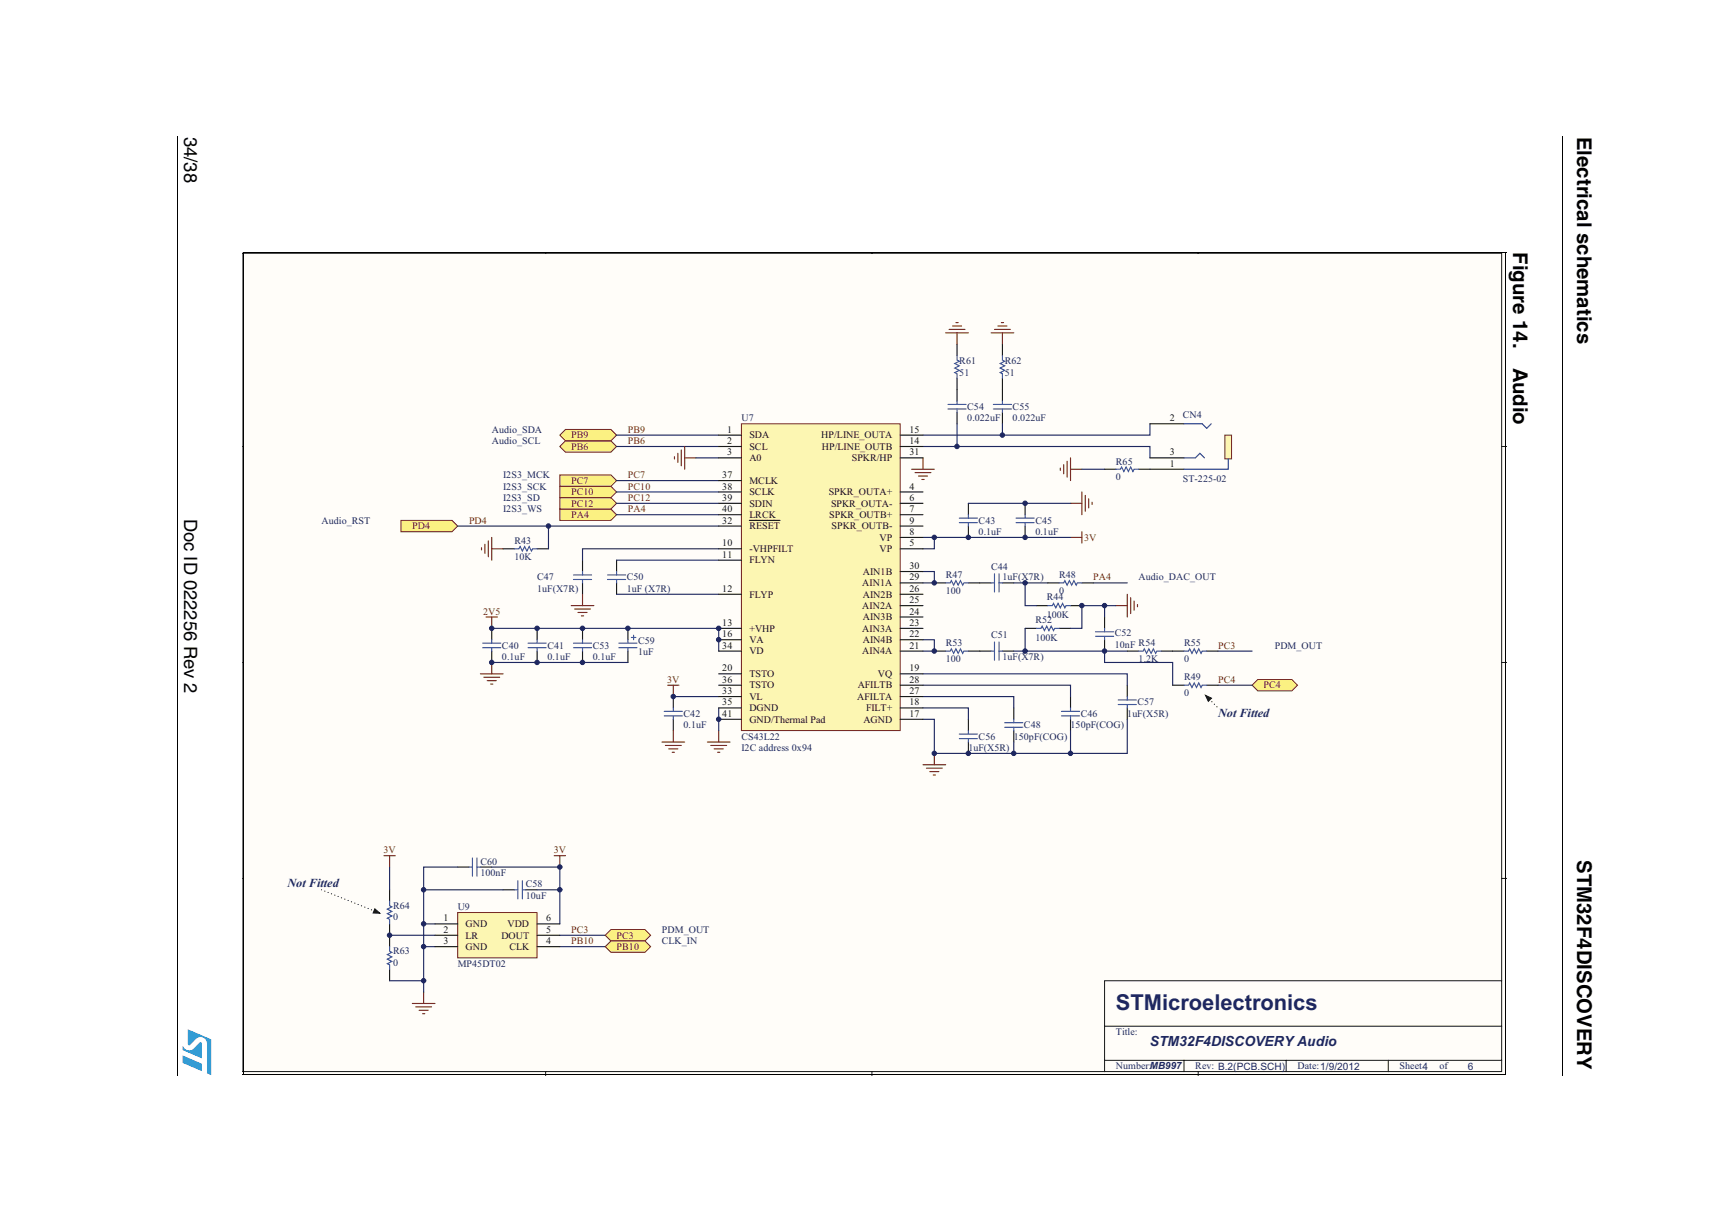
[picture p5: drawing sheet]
<svg xmlns="http://www.w3.org/2000/svg" width="297mm" height="210mm" viewBox="0 0 297 210" stroke-linecap="round" stroke-linejoin="round" font-family="sans-serif">
<g fill="#009ad9">
<path d="M31.6 182.8l3.4 1.4v1.3l-3.4-1.4z"/>
<path d="M32.5 178.3l4.1 1.7v6.2l-.7-.3v-5.2a1.13 1.13 0 0 0-.8-1 1.13 1.13 0 0 0-1.2 .3l-1 1-.3-.1z"/>
<path d="M31.7 181.2a1.18 1.18 0 0 0 1.8 .4l1.1-1.1 .3 .1 .1 2.7-3.4-1.4z"/>
</g>
<path d="M30.6 23.6l.2 .1zM270.6 23.6l.2 .1z" fill="#000"/>
<path d="M30.7 23.7v162.6M270.7 23.7v162.6" fill="none" stroke="#000" stroke-width=".17"/>
<path d="M42 43.6h218.9v142.6h-218.9z" fill="#fff"/>
<g fill="#fffdf9">
<path d="M42 43.6h218.9v142.6h-218.9z"/>
<path d="M42 43.9h218.1v141.7h-218.1z"/>
</g>
<g fill="none" stroke="#151717" stroke-width=".17">
<path d="M42 43.9h218.1v141.7h-218.1M94.5 43.6v.3M151 43.6v.3M207.5 43.6v.3M260.1 77.3h.8M260.1 114.7h.8M260.1 152.1h.8M191.3 177.7h68.8M260.1 169.9h-68.8v15.7M94.5 185.6v.6M151 185.6v.6M191.3 183.6h68.8"/>
<path d="M205.1 183.6v2M207.5 185.6v.6M222.8 183.6v2M240.5 183.6v2"/>
</g>
<path d="M97 88.2h8.8l1 .9-1 1h-8.8z" fill-rule="evenodd" fill="#fbf182"/>
<path d="M97 88.2h8.8l1 .9-1 1h-8.8z" fill="none" stroke="#701f1e" stroke-width=".17"/>
<path d="M97 86.2h8.8l1 1-1 1h-8.8z" fill-rule="evenodd" fill="#fbf182"/>
<path d="M97 86.2h8.8l1 1-1 1h-8.8z" fill="none" stroke="#701f1e" stroke-width=".17"/>
<path d="M97 84.2h8.8l1 1-1 1h-8.8z" fill-rule="evenodd" fill="#fbf182"/>
<path d="M97 84.2h8.8l1 1-1 1h-8.8z" fill="none" stroke="#701f1e" stroke-width=".17"/>
<path d="M87.1 95h2M93 95h2" fill="none" stroke="#151717" stroke-width=".2"/>
<path d="M89.1 95h.8l.2-.3 .4 .7 .4-.7 .4 .7 .4-.7 .3 .7 .2-.4h.8" fill="none" stroke="#3353a4" stroke-width=".2"/>
<path d="M83.2 116.7h3.9M83.8 117.3h2.7M84.4 117.9h1.6M85 118.5h.4M85.2 114.7v2" fill="none" stroke="#701f1e" stroke-width=".2"/>
<path d="M97.9 76.3h7.9l1 1-1 1h-7.9l-.9-1z" fill-rule="evenodd" fill="#fbf182"/>
<path d="M97.9 76.3h7.9l1 1-1 1h-7.9l-.9-1z" fill="none" stroke="#701f1e" stroke-width=".17"/>
<path d="M97.9 74.4h7.9l1 1-1 .9h-7.9l-.9-.9z" fill-rule="evenodd" fill="#fbf182"/>
<path d="M97.9 74.4h7.9l1 1-1 .9h-7.9l-.9-.9z" fill="none" stroke="#701f1e" stroke-width=".17"/>
<path d="M165.8 59.6v2M165.8 65.5v2" fill="none" stroke="#151717" stroke-width=".2"/>
<path d="M165.8 61.6v.8l.4 .2-.8 .4 .8 .4-.8 .3 .8 .4-.8 .4 .4 .2v.8" fill="none" stroke="#3353a4" stroke-width=".2"/>
<path d="M163.8 57.6h3.9M164.4 57.1h2.7M165 56.5h1.5M165.6 55.9h.4M165.8 57.6v2M184.8 79.9v2.7M185.4 79.3v3.9M183.6 81.1v.4M184.2 80.5v1.6M185.4 81.3h2" fill="none" stroke="#701f1e" stroke-width=".2"/>
<path d="M69.4 90.1h8.9l1 1-1 1h-8.9z" fill-rule="evenodd" fill="#fbf182"/>
<path d="M69.4 90.1h8.9l1 1-1 1h-8.9z" fill="none" stroke="#701f1e" stroke-width=".17"/>
<path d="M97 82.3h8.8l1 .9-1 1h-8.8z" fill-rule="evenodd" fill="#fbf182"/>
<path d="M97 82.3h8.8l1 .9-1 1h-8.8z" fill="none" stroke="#701f1e" stroke-width=".17"/>
<g fill="none" stroke="#701f1e" stroke-width=".2">
<path d="M171.7 57.6h3.9M172.2 57.1h2.8M172.8 56.5h1.6M173.4 55.9h.4M173.6 57.6v2M116.8 79.1v.4M117.4 78.5v1.6M118 77.9v2.8M118.6 79.3h1.9M118.6 77.3v4M159.9 79.3v2M83.4 94.8v.4"/>
<path d="M84 94.3v1.5M84.6 93.7v2.7M85.2 95h1.9M85.2 93.1v3.9M157.9 81.3h3.9M158.5 81.9h2.7M159.1 82.4h1.5M159.7 83h.4M185.4 93.1h2M185.4 87.2h2M187.4 85.2v3.9M187.4 92.1v2"/>
<path d="M188 85.8v2.7M188.6 86.4v1.6M189.1 87v.4M84.2 106.9h2M85.2 106.9v1.9M98.9 104.9h4M99.5 105.5h2.8M100.1 106.1h1.6M100.7 106.7h.4M100.9 102.9v2M115.6 118.7h2M116.6 118.7v1.9"/>
<path d="M193.3 104.9h1.9M195.2 102.9v4M195.8 103.5v2.8M196.4 104.1v1.6M197 104.7v.4M114.7 128.5h3.9M115.2 129.1h2.8M115.8 129.7h1.6M116.4 130.3h.4M116.6 126.5v2M122.5 128.5h3.9M123.1 129.1h2.8"/>
<path d="M123.7 129.7h1.6M124.3 130.3h.4M124.5 126.5v2M159.9 132.4h3.9M160.5 133h2.7M161 133.6h1.6M161.6 134.2h.4M161.8 130.5v1.9M66.5 148.2h2M67.5 148.2v2M96 148.2h1.9M97 148.2v2"/>
<path d="M71.4 173.8h3.9M72 174.4h2.8M72.6 175h1.6M73.2 175.6h.4M73.4 171.8v2"/>
</g>
<g fill="none" stroke="#1e2760" stroke-width=".2">
<path d="M106.8 77.3h17.7M106.8 75.4h17.7M120.6 79.3h3.9M159.9 77.3h39.3v2M165.8 73.4v3.9M173.6 73.4v2M199.2 73.4v2h-39.3M79.3 91.1h15.7M106.8 97h17.7M106.8 85.2h17.7M106.8 87.2h17.7M106.8 89.1h17.7"/>
<path d="M106.8 83.2h17.7M124.5 91.1h-29.5v3.9M124.5 95h-23.6v2M159.9 93.1h1.9M159.9 99h1.9v2h-1.9M167.7 87.2h17.7M185.4 93.1h-23.6v1.9h-1.9M187.4 81.3h3.9M85.2 114.7h23.6M85.2 108.8h39.3v4M106.8 102.9h17.7M159.9 110.8h1.9v2h-1.9"/>
<path d="M159.9 116.7h35.3v2M159.9 118.7h25.5v1.9M175.6 101h5.9M175.6 112.8h19.6M177.6 101v3.9h1.9M177.6 108.8v4M189.3 101h5.9M191.3 104.9v2M193.3 104.9h-5.9v3.9h-2M211 112.8h5.9M116.6 120.6h7.9M124.5 122.6v3.9"/>
<path d="M159.9 122.6h7.8v2M159.9 120.6h15.7v2M159.9 124.6h1.9v5.9h33.4v-5.9M175.6 128.5v2M185.4 126.5v4M67.5 150.2v3.9M79.3 150.2h-5.9v3.9M85.2 150.2h11.8v9.8M87.1 154.1h-13.7v17.7M93 154.1h4M67.5 169.9h5.9M67.5 162h7.8"/>
<path d="M73.4 160h1.9M73.4 163.9h1.9M97 162h7.8M97 163.9h7.8"/>
</g>
<g fill="none" stroke="#151717" stroke-width=".2">
<path d="M173.6 59.6v2M165.8 67.5v2M165.8 71.4v2M173.6 65.5v4M173.6 71.4v2M199.2 79.3h5.9M100.9 97v2M106.8 97v2M167.7 87.2v1.9M167.7 91.1v2M177.6 87.2v1.9M177.6 91.1v2"/>
<path d="M199.2 81.3h5.9M85.2 108.8v2M85.2 112.8v1.9M93 108.8v2M93 112.8v1.9M100.9 101v1.9M100.9 108.8v2M100.9 112.8v1.9M106.8 101v1.9M108.8 108.8v2M108.8 112.8v1.9M161.8 101h2"/>
<path d="M161.8 112.8h2M167.7 101h4M167.7 112.8h4M173.6 101h2M173.6 112.8h2M177.6 108.8h1.9M179.5 104.9h2M183.4 108.8h2M185.4 104.9h2M191.3 106.9v1.9M191.3 110.8v2M195.2 118.7v1.9"/>
<path d="M195.2 112.8h2M201.1 112.8h2M116.6 120.6v2M116.6 124.6v1.9M167.7 124.6v1.9M167.7 128.5v2M175.6 122.6v2M175.6 126.5v2M185.4 120.6v2M185.4 124.6v1.9M195.2 122.6v2M67.5 154.1v2"/>
<path d="M79.3 150.2h1.9M83.2 150.2h2M87.1 154.1h2M91.1 154.1h1.9M67.5 160v3.9M67.5 167.9v2"/>
</g>
<g fill="none" stroke="#3353a4" stroke-width=".2">
<path d="M164.2 70h3.1M164.2 70.8h3.1M165.8 69.5v.5M165.8 70.8v.6M172 70h3.2M172 70.8h3.2M173.6 61.6v.8l.4 .2-.8 .4 .8 .4-.8 .3 .8 .4-.8 .4 .4 .2v.8M173.6 69.5v.5M173.6 70.8v.6M99.3 99.6h3.2M100.9 99v.6M105.2 99.6h3.2"/>
<path d="M106.8 99v.6M166.2 89.7h3.1M166.2 90.5h3.1M167.7 89.1v.6M167.7 90.5v.6M172.2 99.4v3.1M173 99.4v3.1M176 90.5h3.1M176 89.7h3.1M177.6 89.1v.6M177.6 90.5v.6M83.6 112.2h3.1"/>
<path d="M83.6 111.4h3.1M85.2 110.8v.6M85.2 112.2v.6M91.5 111.4h3.1M91.5 112.2h3.1M93 110.8v.6M93 112.2v.6M99.3 111.4h3.2M99.3 100.4h3.2M99.3 112.2h3.2M100.9 100.4v.6M100.9 110.8v.6"/>
<path d="M100.9 112.2v.6M105.2 100.4h3.2M106.8 100.4v.6M107.2 111.4h3.1M107.2 112.2h3.1M108.8 110.8v.6M108.8 112.2v.6M109.3 110.4h.8M109.7 110v.8M163.8 101h.8l.2-.4 .4 .7 .4-.7 .4 .7 .3-.7 .4 .7 .2-.3h.8M163.8 112.8h.8l.2-.4 .4 .8 .4-.8 .4 .8 .3-.8 .4 .8 .2-.4h.8M171.7 101h.5"/>
<path d="M171.7 112.8h.5M172.2 111.2v3.1M173 111.2v3.1M173 101h.6M173 112.8h.6M179.5 108.8h.8l.2-.4 .4 .8 .4-.8 .4 .8 .4-.8 .4 .8 .2-.4h.7M181.5 104.9h.8l.2-.4 .4 .8 .4-.8 .3 .8 .4-.8 .4 .8 .2-.4h.8M189.7 109.4h3.2M189.7 110.2h3.2M191.3 108.8v.6M191.3 110.2v.6M197.2 112.8h.8l.2-.4 .4 .8 .4-.8 .4 .8 .4-.8 .4 .8 .2-.4h.7"/>
<path d="M115 123.2h3.2M115 124h3.2M116.6 122.6v.6M116.6 124v.6M166.2 127.1h3.1M166.2 127.9h3.1M167.7 126.5v.6M167.7 127.9v.6M174 125.2h3.2M174 126h3.2M175.6 124.6v.6M175.6 126v.5"/>
<path d="M183.8 124h3.2M183.8 123.2h3.2M185.4 122.6v.6M185.4 124v.6M193.7 122h3.1M193.7 121.2h3.1M195.2 120.6v.6M195.2 122v.6M67.5 156.1v.8l.4 .2-.8 .4 .8 .3-.8 .4 .8 .4-.8 .4 .4 .2v.8M81.2 150.2h.6M81.8 148.6v3.1M82.6 148.6v3.1"/>
<path d="M82.6 150.2h.6M89.1 154.1h.6M89.7 152.5v3.2M90.5 154.1h.6M90.5 152.5v3.2M67.5 163.9v.8l.4 .2-.8 .4 .8 .4-.8 .4 .8 .4-.8 .4 .4 .2v.8"/>
</g>
<path d="M205.1 79.3h1.9l.8-.8 .8 .8" fill="none" stroke="#2b3d90" stroke-width=".2"/>
<path d="M212.1 75.4h1.2v4.1h-1.2z" fill="#fcf6b2"/>
<path d="M212.1 75.4h1.2v4.1h-1.2z" fill="none" stroke="#701f1e" stroke-width=".17"/>
<path d="M209.8 73.4l-.8 .8-.8-.8h-3.1M212.7 79.5v1.8h-7.6" fill="none" stroke="#2b3d90" stroke-width=".2"/>
<path d="M199.2 73.4h5.9" fill="none" stroke="#151717" stroke-width=".2"/>
<path d="M105.8 161h5.9l1 1-1 1h-5.9l-1-1z" fill-rule="evenodd" fill="#fbf182"/>
<path d="M105.8 161h5.9l1 1-1 1h-5.9l-1-1z" fill="none" stroke="#701f1e" stroke-width=".17"/>
<path d="M105.8 163h5.9l1 .9-1 1h-5.9l-1-1z" fill-rule="evenodd" fill="#fbf182"/>
<path d="M105.8 163h5.9l1 .9-1 1h-5.9l-1-1z" fill="none" stroke="#701f1e" stroke-width=".17"/>
<path d="M217.8 117.7h5.9l1 1-1 1h-5.9l-.9-1z" fill-rule="evenodd" fill="#fbf182"/>
<path d="M217.8 117.7h5.9l1 1-1 1h-5.9l-.9-1z" fill="none" stroke="#701f1e" stroke-width=".17"/>
<path d="M191.3 112.8v1.9h11.8v4M211 118.7h5.9" fill="none" stroke="#1e2760" stroke-width=".2"/>
<path d="M191.3 81.3h2M197.2 81.3h2M181.5 101h1.9M187.4 101h1.9M203.1 112.8h2M203.1 118.7h2M209 112.8h2M209 118.7h2" fill="none" stroke="#151717" stroke-width=".2"/>
<path d="M193.3 81.3h.8l.2-.4 .4 .8 .3-.8 .4 .8 .4-.8 .4 .8 .2-.4h.8M183.4 101h.8l.2-.4 .4 .7 .4-.7 .4 .7 .4-.7 .4 .7 .2-.3h.8M205.1 112.8h.8l.2-.4 .3 .8 .4-.8 .4 .8 .4-.8 .4 .8 .2-.4h.8M205.1 118.7h.8l.2-.4 .3 .8 .4-.8 .4 .8 .4-.8 .4 .8 .2-.4h.8" fill="none" stroke="#3353a4" stroke-width=".2"/>
<path d="M209 120.6l2 2" fill="none" stroke="#151717" stroke-width=".2" stroke-dasharray="0 .6"/>
<path d="M208.8 120.4l1 .5-.5 .6z" fill="#151717"/>
<path d="M208.8 120.4l1 .5-.5 .6z" fill="none" stroke="#151717" stroke-width=".17"/>
<path d="M65.5 158l-9.8-3.9" fill="none" stroke="#151717" stroke-width=".2" stroke-dasharray="0 .6"/>
<path d="M64.9 157.4l.9 .8-1.2-.1z" fill="#151717"/>
<path d="M64.9 157.4l.9 .8-1.2-.1z" fill="none" stroke="#151717" stroke-width=".17"/>
<path d="M128.4 73.4h27.5v53.1h-27.5z" fill="#fcf6b2"/>
<path d="M128.4 73.4h27.5v53.1h-27.5z" fill="none" stroke="#701f1e" stroke-width=".17"/>
<g fill="none" stroke="#151717" stroke-width=".2">
<path d="M124.5 75.4h3.9M124.5 77.3h3.9M124.5 79.3h3.9M155.9 75.4h4M155.9 77.3h4M155.9 79.3h4M124.5 85.2h3.9M124.5 95h3.9M124.5 87.2h3.9M124.5 89.1h3.9M124.5 91.1h3.9M124.5 97h3.9"/>
<path d="M124.5 83.2h3.9M129.8 90.1h5.3M155.9 85.2h4M155.9 95h4M155.9 87.2h4M155.9 89.1h4M155.9 93.1h4M155.9 91.1h4M155.9 99h4M124.5 102.9h3.9M124.5 108.8h3.9M124.5 110.8h3.9"/>
<path d="M124.5 116.7h3.9M124.5 112.8h3.9M124.5 118.7h3.9M155.9 102.9h4M155.9 108.8h4M155.9 110.8h4M155.9 116.7h4M155.9 112.8h4M155.9 106.9h4M155.9 104.9h4M155.9 118.7h4M155.9 101h4"/>
<path d="M124.5 124.6h3.9M124.5 122.6h3.9M124.5 120.6h3.9M155.9 124.6h4M155.9 122.6h4M155.9 120.6h4"/>
</g>
<path d="M79.3 158h13.7v7.9h-13.7z" fill="#fcf6b2"/>
<path d="M79.3 158h13.7v7.9h-13.7z" fill="none" stroke="#701f1e" stroke-width=".17"/>
<path d="M75.3 160h4M75.3 163.9h4M75.3 162h4M93 160h4M93 163.9h4M93 162h4" fill="none" stroke="#151717" stroke-width=".2"/>
<circle cx="67.5" cy="162" r=".38" fill="#1e2760"/>
<circle cx="67.5" cy="162" r=".38" fill="none" stroke="#1e2760" stroke-width=".17"/>
<circle cx="73.4" cy="169.8" r=".38" fill="#1e2760"/>
<circle cx="73.4" cy="169.8" r=".38" fill="none" stroke="#1e2760" stroke-width=".17"/>
<circle cx="73.4" cy="163.9" r=".38" fill="#1e2760"/>
<circle cx="73.4" cy="163.9" r=".38" fill="none" stroke="#1e2760" stroke-width=".17"/>
<circle cx="73.4" cy="160" r=".38" fill="#1e2760"/>
<circle cx="73.4" cy="160" r=".38" fill="none" stroke="#1e2760" stroke-width=".17"/>
<circle cx="73.4" cy="154.1" r=".38" fill="#1e2760"/>
<circle cx="73.4" cy="154.1" r=".38" fill="none" stroke="#1e2760" stroke-width=".17"/>
<circle cx="85.2" cy="114.7" r=".38" fill="#1e2760"/>
<circle cx="85.2" cy="114.7" r=".38" fill="none" stroke="#1e2760" stroke-width=".17"/>
<circle cx="85.2" cy="108.8" r=".38" fill="#1e2760"/>
<circle cx="85.2" cy="108.8" r=".38" fill="none" stroke="#1e2760" stroke-width=".17"/>
<circle cx="93" cy="114.7" r=".38" fill="#1e2760"/>
<circle cx="93" cy="114.7" r=".38" fill="none" stroke="#1e2760" stroke-width=".17"/>
<circle cx="93" cy="108.8" r=".38" fill="#1e2760"/>
<circle cx="93" cy="108.8" r=".38" fill="none" stroke="#1e2760" stroke-width=".17"/>
<circle cx="95" cy="91.1" r=".38" fill="#1e2760"/>
<circle cx="95" cy="91.1" r=".38" fill="none" stroke="#1e2760" stroke-width=".17"/>
<circle cx="97" cy="154.1" r=".38" fill="#1e2760"/>
<circle cx="97" cy="154.1" r=".38" fill="none" stroke="#1e2760" stroke-width=".17"/>
<circle cx="97" cy="150.2" r=".38" fill="#1e2760"/>
<circle cx="97" cy="150.2" r=".38" fill="none" stroke="#1e2760" stroke-width=".17"/>
<circle cx="100.9" cy="114.7" r=".38" fill="#1e2760"/>
<circle cx="100.9" cy="114.7" r=".38" fill="none" stroke="#1e2760" stroke-width=".17"/>
<circle cx="100.9" cy="108.8" r=".38" fill="#1e2760"/>
<circle cx="100.9" cy="108.8" r=".38" fill="none" stroke="#1e2760" stroke-width=".17"/>
<circle cx="108.7" cy="108.8" r=".38" fill="#1e2760"/>
<circle cx="108.7" cy="108.8" r=".38" fill="none" stroke="#1e2760" stroke-width=".17"/>
<circle cx="116.6" cy="120.6" r=".38" fill="#1e2760"/>
<circle cx="116.6" cy="120.6" r=".38" fill="none" stroke="#1e2760" stroke-width=".17"/>
<circle cx="124.5" cy="124.6" r=".38" fill="#1e2760"/>
<circle cx="124.5" cy="124.6" r=".38" fill="none" stroke="#1e2760" stroke-width=".17"/>
<circle cx="124.5" cy="110.8" r=".38" fill="#1e2760"/>
<circle cx="124.5" cy="110.8" r=".38" fill="none" stroke="#1e2760" stroke-width=".17"/>
<circle cx="124.5" cy="108.8" r=".38" fill="#1e2760"/>
<circle cx="124.5" cy="108.8" r=".38" fill="none" stroke="#1e2760" stroke-width=".17"/>
<circle cx="161.8" cy="130.5" r=".38" fill="#1e2760"/>
<circle cx="161.8" cy="130.5" r=".38" fill="none" stroke="#1e2760" stroke-width=".17"/>
<circle cx="161.8" cy="112.8" r=".38" fill="#1e2760"/>
<circle cx="161.8" cy="112.8" r=".38" fill="none" stroke="#1e2760" stroke-width=".17"/>
<circle cx="161.8" cy="100.9" r=".38" fill="#1e2760"/>
<circle cx="161.8" cy="100.9" r=".38" fill="none" stroke="#1e2760" stroke-width=".17"/>
<circle cx="161.8" cy="93.1" r=".38" fill="#1e2760"/>
<circle cx="161.8" cy="93.1" r=".38" fill="none" stroke="#1e2760" stroke-width=".17"/>
<circle cx="165.7" cy="77.3" r=".38" fill="#1e2760"/>
<circle cx="165.7" cy="77.3" r=".38" fill="none" stroke="#1e2760" stroke-width=".17"/>
<circle cx="167.7" cy="130.5" r=".38" fill="#1e2760"/>
<circle cx="167.7" cy="130.5" r=".38" fill="none" stroke="#1e2760" stroke-width=".17"/>
<circle cx="167.7" cy="93.1" r=".38" fill="#1e2760"/>
<circle cx="167.7" cy="93.1" r=".38" fill="none" stroke="#1e2760" stroke-width=".17"/>
<circle cx="173.6" cy="75.3" r=".38" fill="#1e2760"/>
<circle cx="173.6" cy="75.3" r=".38" fill="none" stroke="#1e2760" stroke-width=".17"/>
<circle cx="175.6" cy="130.5" r=".38" fill="#1e2760"/>
<circle cx="175.6" cy="130.5" r=".38" fill="none" stroke="#1e2760" stroke-width=".17"/>
<circle cx="177.5" cy="112.8" r=".38" fill="#1e2760"/>
<circle cx="177.5" cy="112.8" r=".38" fill="none" stroke="#1e2760" stroke-width=".17"/>
<circle cx="177.5" cy="100.9" r=".38" fill="#1e2760"/>
<circle cx="177.5" cy="100.9" r=".38" fill="none" stroke="#1e2760" stroke-width=".17"/>
<circle cx="177.5" cy="93.1" r=".38" fill="#1e2760"/>
<circle cx="177.5" cy="93.1" r=".38" fill="none" stroke="#1e2760" stroke-width=".17"/>
<circle cx="177.5" cy="87.2" r=".38" fill="#1e2760"/>
<circle cx="177.5" cy="87.2" r=".38" fill="none" stroke="#1e2760" stroke-width=".17"/>
<circle cx="185.4" cy="130.5" r=".38" fill="#1e2760"/>
<circle cx="185.4" cy="130.5" r=".38" fill="none" stroke="#1e2760" stroke-width=".17"/>
<circle cx="187.4" cy="104.9" r=".38" fill="#1e2760"/>
<circle cx="187.4" cy="104.9" r=".38" fill="none" stroke="#1e2760" stroke-width=".17"/>
<circle cx="191.3" cy="112.8" r=".38" fill="#1e2760"/>
<circle cx="191.3" cy="112.8" r=".38" fill="none" stroke="#1e2760" stroke-width=".17"/>
<circle cx="191.3" cy="104.9" r=".38" fill="#1e2760"/>
<circle cx="191.3" cy="104.9" r=".38" fill="none" stroke="#1e2760" stroke-width=".17"/>
<path d="M42.1 43.8h218.8M42.1 43.7v142.4M260.8 43.8v142.4M42 186.1h218.8" fill="none" stroke="#000" stroke-width=".17"/>
<text font-size="3.8" fill="#1e2760" x="193.3" y="174.9">STMicroelectronics</text>
<g font-size="3.5">
<text x="273.2" y="23.7" transform="rotate(90 273.2 23.7)">Electrical schematics</text>
<text x="262.1" y="43.7" transform="rotate(90 262.1 43.7)">Figure 14.</text>
<text x="262.1" y="63.7" transform="rotate(90 262.1 63.7)">Audio</text>
<text x="273.2" y="149" transform="rotate(90 273.2 149)">STM32F4DISCOVERY</text>
</g>
<g font-size="3.2">
<text x="31.9" y="23.7" transform="rotate(90 31.9 23.7)">34/38</text>
<text x="31.9" y="89.8" transform="rotate(90 31.9 89.8)">Doc ID 022256 Rev 2</text>
</g>
<text font-size="2.4" fill="#1e2760" x="199.2" y="181.1">STM32F4DISCOVERYAudio</text>
<g font-size="2.1" fill="#1e2760">
<text x="211" y="124.1">Not Fitted</text>
<text x="49.8" y="153.6">Not Fitted</text>
</g>
<text font-size="1.8" fill="#1e2760" x="254.2" y="185.2">6</text>
<g font-size="1.7" fill="#1e2760">
<text x="166.2" y="63.1">R61</text>
<text x="166.2" y="65.1">51</text>
<text x="174" y="63.1">R62</text>
<text x="174" y="65.1">51</text>
<text x="167.5" y="71">C54</text>
<text x="175.4" y="71">C55</text>
<text x="85.2" y="74.9">Audio_SDA</text>
<text x="85.2" y="76.9">Audio_SCL</text>
<text x="128.4" y="73">U7</text>
<text x="167.5" y="73">0.022uF</text>
<text x="175.4" y="73">0.022uF</text>
<text x="204.9" y="72.4">CN4</text>
<text x="87.1" y="82.8">I2S3_MCK</text>
<text x="193.3" y="80.4">R65</text>
<text x="193.3" y="83.2">0</text>
<text x="204.9" y="83.4">ST-225-02</text>
<text x="87.1" y="88.7">I2S3_WS</text>
<text x="87.1" y="84.8">I2S3_SCK</text>
<text x="87.1" y="86.7">I2S3_SD</text>
<text x="55.7" y="90.7">Audio_RST</text>
<text x="89.1" y="94.2">R43</text>
<text x="169.5" y="90.7">C43</text>
<text x="169.5" y="92.7">0.1uF</text>
<text x="179.3" y="90.7">C45</text>
<text x="179.3" y="92.7">0.1uF</text>
<text x="89.1" y="97">10K</text>
<text x="93" y="100.5">C47</text>
<text x="108.6" y="100.5">C50</text>
<text x="163.8" y="100.1">R47</text>
<text x="171.7" y="98.8">C44</text>
<text x="173.6" y="100.5">1uF(X7R)</text>
<text x="183.4" y="100.1">R48</text>
<text x="197.2" y="100.5">Audio_DAC_OUT</text>
<text x="93" y="102.5">1uF(X7R)</text>
<text x="108.6" y="102.5">1uF (X7R)</text>
<text x="163.8" y="102.9">100</text>
<text x="179.3" y="107.8">R52</text>
<text x="181.3" y="103.9">R44</text>
<text x="181.3" y="107">100K</text>
<text x="183.4" y="102.9">0</text>
<text x="86.9" y="112.3">C40</text>
<text x="94.8" y="112.3">C41</text>
<text x="102.7" y="112.3">C53</text>
<text x="110.5" y="111.6">C59</text>
<text x="110.5" y="113.5">1uF</text>
<text x="163.8" y="111.9">R53</text>
<text x="171.7" y="110.6">C51</text>
<text x="179.3" y="111">100K</text>
<text x="193.1" y="110.2">C52</text>
<text x="193.1" y="112.1">10nF R54</text>
<text x="205.1" y="111.9">R55</text>
<text x="220.8" y="112.3">PDM_OUT</text>
<text x="86.9" y="114.3">0.1uF</text>
<text x="94.8" y="114.3">0.1uF</text>
<text x="102.7" y="114.3">0.1uF</text>
<text x="163.8" y="114.7">100</text>
<text x="173.6" y="114.3">1uF(X7R)</text>
<text x="197.2" y="114.7">1.2K</text>
<text x="205.1" y="114.7">0</text>
<text x="205.1" y="117.8">R49</text>
<text x="118.4" y="124.1">C42</text>
<text x="187.2" y="124.1">C46</text>
<text x="195.2" y="124.1">1uF(X5R)</text>
<text x="197" y="122.2">C57</text>
<text x="205.1" y="120.6">0</text>
<text x="118.4" y="126.1">0.1uF</text>
<text x="128.4" y="130.1">I2C address 0x94</text>
<text x="128.4" y="128.1">CS43L22</text>
<text x="167.7" y="130.1">1uF(X5R)</text>
<text x="169.5" y="128.1">C56</text>
<text x="175.6" y="128.1">150pF(COG)</text>
<text x="177.4" y="126.1">C48</text>
<text x="185.4" y="126.1">150pF(COG)</text>
<text x="83.2" y="149.7">C60</text>
<text x="83.2" y="151.7">100nF</text>
<text x="91.1" y="153.7">C58</text>
<text x="91.1" y="155.6">10uF</text>
<text x="68.1" y="157.4">R64</text>
<text x="68.1" y="159.4">0</text>
<text x="79.3" y="157.6">U9</text>
<text x="114.7" y="161.6">PDM_OUT</text>
<text x="68.1" y="165.3">R63</text>
<text x="68.1" y="167.3">0</text>
<text x="79.3" y="167.5">MP45DT02</text>
<text x="114.7" y="163.5">CLK_IN</text>
<text x="193.3" y="179.3">Title:</text>
<text x="193.3" y="185.2">Number:MB997</text>
<text x="207" y="185.2">Rev: B.2(PCB.SCH)</text>
<text x="224.7" y="185.2">Date:1/9/2012</text>
<text x="242.4" y="185.2">Sheet4</text>
<text x="249.3" y="185.2">of</text>
</g>
<g font-size="1.7" fill="#701f1e">
<text x="98.9" y="77.9">PB6</text>
<text x="98.9" y="75.9">PB9</text>
<text x="108.8" y="76.9">PB6</text>
<text x="108.8" y="74.9">PB9</text>
<text x="98.9" y="83.8">PC7</text>
<text x="108.8" y="82.8">PC7</text>
<text x="98.9" y="89.7">PA4</text>
<text x="98.9" y="87.7">PC12</text>
<text x="98.9" y="85.8">PC10</text>
<text x="108.8" y="84.8">PC10</text>
<text x="108.8" y="86.7">PC12</text>
<text x="108.8" y="88.7">PA4</text>
<text x="71.4" y="91.7">PD4</text>
<text x="81.2" y="90.7">PD4</text>
<text x="187.8" y="93.6">3V</text>
<text x="189.3" y="100.5">PA4</text>
<text x="83.7" y="106.4">2V5</text>
<text x="211" y="112.3">PC3</text>
<text x="115.6" y="118.2">3V</text>
<text x="211" y="118.2">PC4</text>
<text x="218.8" y="119.2">PC4</text>
<text x="66.4" y="147.8">3V</text>
<text x="95.9" y="147.8">3V</text>
<text x="98.9" y="161.6">PC3</text>
<text x="98.9" y="163.5">PB10</text>
<text x="106.8" y="162.5">PC3</text>
<text x="106.8" y="164.5">PB10</text>
</g>
<g font-size="1.7" fill="#151717">
<text x="126" y="74.9">1</text>
<text x="126" y="76.9">2</text>
<text x="129.8" y="75.9">SDA</text>
<text x="129.8" y="77.9">SCL</text>
<text x="142.3" y="75.9">HP/LINE_OUTA</text>
<text x="142.3" y="77.9">HP/LINE_OUTB</text>
<text x="157.5" y="74.9">15</text>
<text x="157.5" y="76.9">14</text>
<text x="202.6" y="73">2</text>
<text x="125.1" y="82.8">37</text>
<text x="126" y="78.9">3</text>
<text x="129.8" y="79.9">A0</text>
<text x="129.8" y="83.8">MCLK</text>
<text x="147.5" y="79.9">SPKR/HP</text>
<text x="157.5" y="78.9">31</text>
<text x="202.6" y="80.8">1</text>
<text x="202.6" y="78.9">3</text>
<text x="125.1" y="84.8">38</text>
<text x="125.1" y="86.7">39</text>
<text x="125.1" y="88.7">40</text>
<text x="129.8" y="85.8">SCLK</text>
<text x="129.8" y="87.7">SDIN</text>
<text x="129.8" y="89.7">LRCK</text>
<text x="143.5" y="85.8">SPKR_OUTA+</text>
<text x="143.6" y="89.7">SPKR_OUTB+</text>
<text x="143.9" y="87.7">SPKR_OUTA-</text>
<text x="157.5" y="84.8">4</text>
<text x="157.5" y="88.7">7</text>
<text x="157.5" y="86.7">6</text>
<text x="125.1" y="94.6">10</text>
<text x="125.1" y="90.7">32</text>
<text x="129.8" y="95.6">-VHPFILT</text>
<text x="129.8" y="91.7">RESET</text>
<text x="144" y="91.7">SPKR_OUTB-</text>
<text x="152.3" y="95.6">VP</text>
<text x="152.3" y="93.6">VP</text>
<text x="157.5" y="94.6">5</text>
<text x="157.5" y="92.7">8</text>
<text x="157.5" y="90.7">9</text>
<text x="125.1" y="96.6">11</text>
<text x="129.8" y="97.6">FLYN</text>
<text x="149.3" y="101.5">AIN1A</text>
<text x="149.4" y="99.5">AIN1B</text>
<text x="157.5" y="100.5">29</text>
<text x="157.5" y="98.6">30</text>
<text x="125.1" y="102.5">12</text>
<text x="129.8" y="103.5">FLYP</text>
<text x="149.3" y="105.4">AIN2A</text>
<text x="149.4" y="107.4">AIN3B</text>
<text x="149.4" y="103.5">AIN2B</text>
<text x="157.5" y="104.5">25</text>
<text x="157.5" y="106.4">24</text>
<text x="157.5" y="102.5">26</text>
<text x="125.1" y="108.4">13</text>
<text x="125.1" y="110.4">16</text>
<text x="125.1" y="112.3">34</text>
<text x="129.8" y="109.4">+VHP</text>
<text x="129.8" y="111.4">VA</text>
<text x="129.8" y="113.3">VD</text>
<text x="149.3" y="113.3">AIN4A</text>
<text x="149.3" y="109.4">AIN3A</text>
<text x="149.4" y="111.4">AIN4B</text>
<text x="157.5" y="112.3">21</text>
<text x="157.5" y="108.4">23</text>
<text x="157.5" y="110.4">22</text>
<text x="125.1" y="116.3">20</text>
<text x="125.1" y="118.2">36</text>
<text x="129.8" y="117.3">TSTO</text>
<text x="129.8" y="119.2">TSTO</text>
<text x="148.6" y="119.2">AFILTB</text>
<text x="152" y="117.3">VQ</text>
<text x="157.5" y="118.2">28</text>
<text x="157.5" y="116.3">19</text>
<text x="125.1" y="120.2">33</text>
<text x="125.1" y="122.2">35</text>
<text x="125.1" y="124.1">41</text>
<text x="129.8" y="121.2">VL</text>
<text x="129.8" y="123.2">DGND</text>
<text x="129.8" y="125.1">GND/Thermal Pad</text>
<text x="148.5" y="121.2">AFILTA</text>
<text x="149.5" y="125.1">AGND</text>
<text x="150" y="123.2">FILT+</text>
<text x="157.5" y="124.1">17</text>
<text x="157.5" y="120.2">27</text>
<text x="157.5" y="122.2">18</text>
<text x="76.8" y="159.6">1</text>
<text x="76.8" y="161.6">2</text>
<text x="80.6" y="160.6">GND</text>
<text x="87.9" y="160.6">VDD</text>
<text x="94.6" y="159.6">6</text>
<text x="94.6" y="161.6">5</text>
<text x="76.8" y="163.5">3</text>
<text x="80.6" y="164.5">GND</text>
<text x="80.6" y="162.5">LR</text>
<text x="86.8" y="162.5">DOUT</text>
<text x="88.2" y="164.5">CLK</text>
<text x="94.6" y="163.5">4</text>
</g>
</svg>
